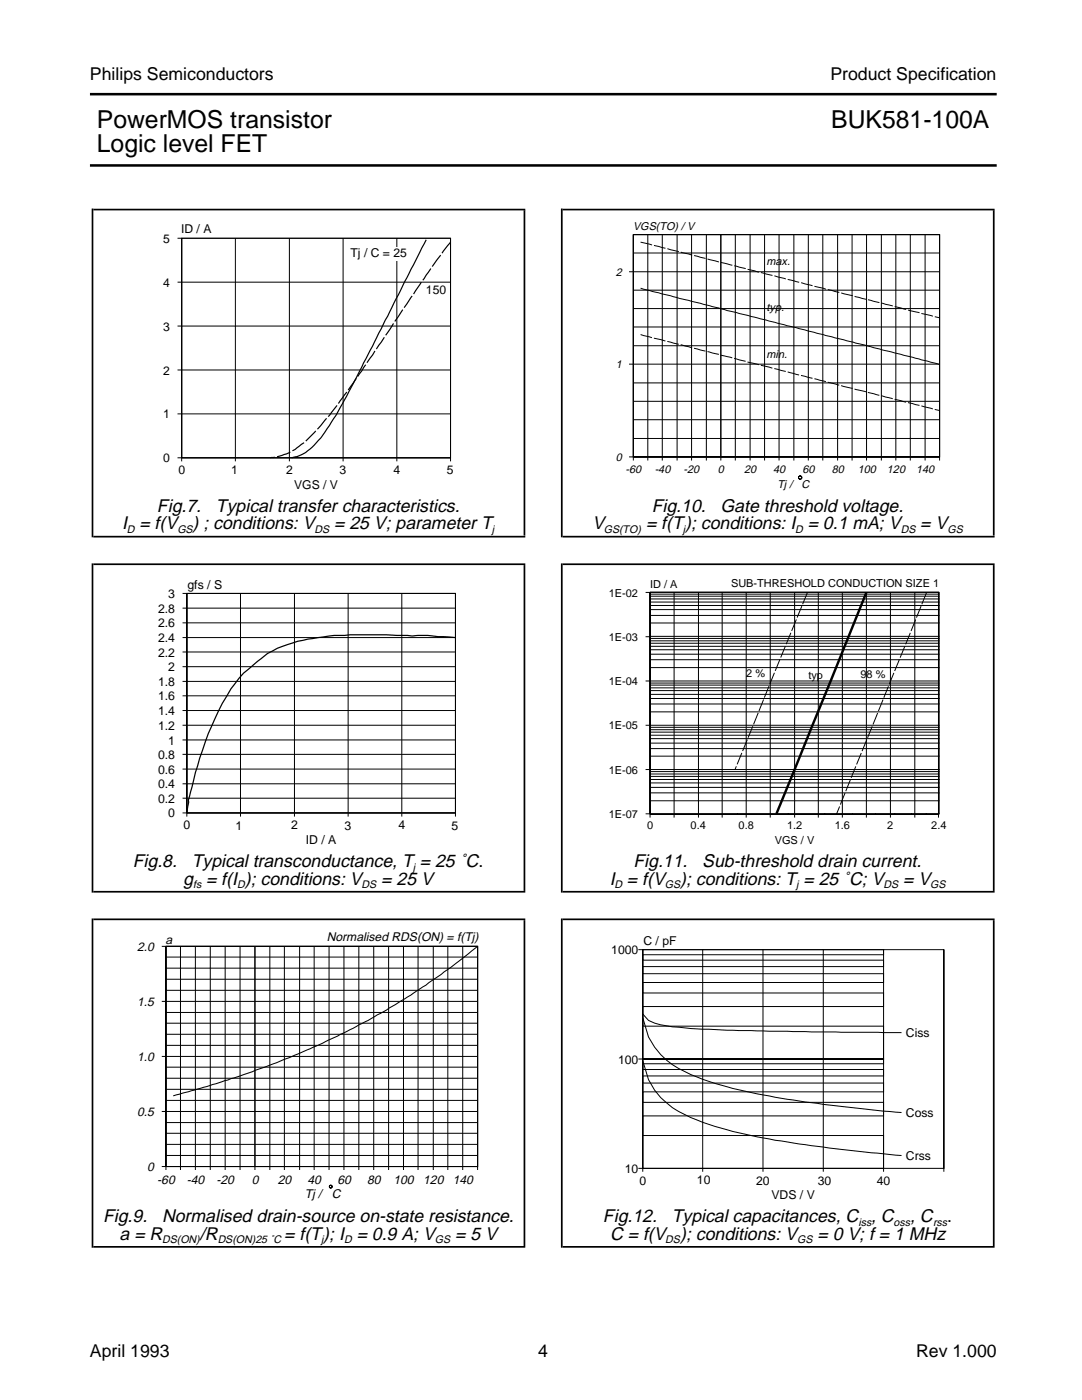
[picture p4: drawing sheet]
<svg xmlns="http://www.w3.org/2000/svg" width="216mm" height="279mm" viewBox="0 0 216 279" stroke-linecap="round" stroke-linejoin="round" font-family="sans-serif">
<path d="M35.4 47.5h54.5v44.6M35.4 56.3h54.5M36.3 47.5h53.6v43.9h-53.6zM36.3 47.5v44.6M47 47.5v44.6M57.7 47.5v44.6M68.5 47.5v44.6M79.2 47.5v44.6M35.4 65.1h54.5M35.4 73.8h54.5M35.4 82.6h54.5M35.4 91.4h54.5" fill="none" stroke="#000" stroke-width=".2"/>
<path d="M85 47.8l-10.3 20.4a209.5 209.5 0 0 1-9 16.7 15.3 15.3 0 0 1-5.6 5.9l-1.9 .6" fill="none" stroke="#000" stroke-width=".24"/>
<path d="M89.9 48.3l-.1 .2a331.8 331.8 0 0 0-13.8 19.8l-4.7 7a94.6 94.6 0 0 1-8.6 11l-2.1 2.1a11.2 11.2 0 0 1-6.6 3" fill="none" stroke="#000" stroke-width=".24" stroke-dasharray="2.8 .5" stroke-linecap="butt"/>
<g fill="#fff">
<path d="M73.9 44.3h16.2v2.8h-16.2z" fill-rule="evenodd"/>
<path d="M69.7 49.3h12v2.8h-12z" fill-rule="evenodd"/>
</g>
<g fill="none" stroke="#000" stroke-width=".2">
<path d="M125.5 54.2h62M126.4 46.8h61.1v44.4h-61.1zM126.4 46.8v45.1M126.4 46.8h61.1v45.1M126.4 50.5h61.1M126.4 57.9h61.1M127.8 57.5l59.7 15.2M129.3 46.8v45.1M132.2 46.8v45.1M135.1 46.8v45.1M138 46.8v45.1M140.9 46.8v45.1"/>
<path d="M143.8 46.8v45.1M146.7 46.8v45.1M149.7 46.8v45.1M152.6 46.8v45.1M155.5 46.8v45.1M158.4 46.8v45.1M161.3 46.8v45.1M164.2 46.8v45.1M167.1 46.8v45.1M170 46.8v45.1M172.9 46.8v45.1M175.9 46.8v45.1"/>
<path d="M178.8 46.8v45.1M181.6 46.8v45.1M184.6 46.8v45.1M125.5 72.7h62M126.4 61.6h61.1M126.4 65.3h61.1M126.4 69h61.1M126.4 76.4h61.1M125.5 91.2h62M126.4 80.1h61.1M126.4 83.8h61.1M126.4 87.5h61.1"/>
<path d="M36.4 118.4h54.5v44.6M37.3 118.4h53.6v43.8h-53.6zM37.3 118.4v44.6M48 118.4v44.6M58.8 118.4v44.6M69.5 118.4v44.6M80.2 118.4v44.6M36.4 121.4h54.5M36.4 124.3h54.5M36.4 127.2h54.5M36.4 130.1h54.5M36.4 133.1h54.5"/>
<path d="M36.4 136h54.5M36.4 138.9h54.5M36.4 141.8h54.5M36.4 144.7h54.5M36.4 147.7h54.5M36.4 150.6h54.5M36.4 153.5h54.5M36.4 156.4h54.5M36.4 159.3h54.5M36.4 162.2h54.5M37.3 162.2h.1"/>
<circle cx="159.7" cy="95.3" r=".33"/>
</g>
<path d="M127.8 48.3l59.7 15.1M127.8 66.8l59.7 15.1" fill="none" stroke="#000" stroke-width=".2" stroke-dasharray="2.4 .4" stroke-linecap="butt"/>
<path d="M90.9 127.2l-3.5-.1a16.1 16.1 0 0 0-5.1-.2l-5.2-.2h-7.3a46.3 46.3 0 0 0-12.4 1.9 19.1 19.1 0 0 0-7.9 5 17.3 17.3 0 0 0-4.3 5.4 67.4 67.4 0 0 0-7.2 19.1l-.4 1.6v.4l-.3 2.1" fill="none" stroke="#000" stroke-width=".24"/>
<path d="M74.9 115.1h15.8v2.5h-15.8z" fill-rule="evenodd" fill="#fff"/>
<g fill="none" stroke="#000" stroke-width=".2">
<path d="M128.8 118.2h.9M129.7 118.2h57.6v44.2h-57.6zM129.7 119.5h57.7M129.7 119h57.7M129.7 118.6h57.7M134.5 118.2v45M139.4 118.2v45M144.1 118.2v45M148.9 118.2v45M153.7 118.2v45M158.6 118.2v45M163.3 118.2v45"/>
<path d="M168.1 118.2v45M172.9 118.2v45M177.7 118.2v45M182.5 118.2v45M187.3 118.2v45M128.8 127.1h.9M128.8 135.9h58.6M129.7 139.4h57.7M129.7 138.6h57.7M129.7 137.8h57.7M129.7 137.3h57.7M129.7 136.7h57.7"/>
<path d="M129.7 136.3h57.7M129.7 133.2h57.7M129.7 131.7h57.7M129.7 130.6h57.7M129.7 129.7h57.7M129.7 129h57.7M129.7 128.4h57.7M129.7 127.9h57.7M129.7 127.4h57.7M129.7 127h57.7M129.7 124.3h57.7M129.7 122.8h57.7"/>
<path d="M129.7 121.7h57.7M129.7 120.8h57.7M129.7 120.2h57.7M128.8 144.7h58.6M128.8 153.6h58.6M129.7 159.8h57.7M129.7 158.2h57.7M129.7 157.1h57.7M129.7 156.2h57.7M129.7 155.6h57.7M129.7 154.9h57.7M129.7 154.5h57.7"/>
<path d="M129.7 154h57.7M129.7 150.9h57.7M129.7 149.4h57.7M129.7 148.3h57.7M129.7 147.4h57.7M129.7 146.7h57.7M129.7 146.1h57.7M129.7 145.6h57.7M129.7 145.2h57.7M129.7 142.1h57.7M129.7 140.5h57.7M128.8 162.4h.9"/>
<path d="M129.7 162.5h.1M129.7 162.5h57.7v-44.3h-57.7v45M147 162.5h.1M157.2 162.5h.1M164.4 162.5h.1M170 162.5h.1M174.6 162.5h.1M178.4 162.5h.1M181.8 162.5h.1M184.7 162.5h.1M32.3 188.9h63v44.6M32.3 199.8h63"/>
<path d="M33.1 188.9h62.2v43.9h-62.2zM33.1 188.9v44.6M33.1 191h62.2M33.1 193.2h62.2M33.1 195.4h62.2M33.1 197.6h62.2M36 188.9v44.6M39 188.9v44.6M42 188.9v44.6M44.9 188.9v44.6M47.9 188.9v44.6M50.9 188.9v44.6"/>
<path d="M53.8 188.9v44.6M56.7 188.9v44.6M59.8 188.9v44.6M62.7 188.9v44.6M65.7 188.9v44.6M68.6 188.9v44.6M71.6 188.9v44.6M74.6 188.9v44.6M77.5 188.9v44.6M80.5 188.9v44.6M83.4 188.9v44.6M86.5 188.9v44.6"/>
<path d="M89.4 188.9v44.6M92.3 188.9v44.6M127.4 189.5h.9M128.3 189.5h60v43.7h-60zM128.3 189.5h48v1h-48v1.1h48v1.3h-48v1.4h48v1.8h-48v2.1h48v2.7h-48v3.9h48v6.5h-48h48v1h-48v1.1h48v1.3h-48v1.4h48v1.8h-48v2.1h48v2.7h-48v3.9h48v6.6h-48.9M128.3 189.5v44.3M140.2 189.5v44.3M152.2 189.5v44.3M164.3 189.5v44.3M176.3 189.5v44.3M188.3 189.5v44.3M32.3 210.8h63"/>
<path d="M33.1 202.1h62.2M33.1 204.2h62.2M33.1 206.4h62.2M33.1 208.6h62.2M33.1 213h62.2M33.1 215.2h62.2M33.1 217.4h62.2M33.1 219.6h62.2M127.4 211.3h.9M128.3 202.4l1.1 1.2a14.4 14.4 0 0 0 6 1.4l4.8 .4 7.2 .3 32.5 .4M128.3 203.1a14.6 14.6 0 0 0 9.6 11.4 73.6 73.6 0 0 0 15.6 4.2 266 266 0 0 0 25.2 3.3h1.2M128.3 211.7a14.6 14.6 0 0 0 9.6 11.3 73.6 73.6 0 0 0 15.6 4.3 298.3 298.3 0 0 0 26.4 3.3"/>
<path d="M32.3 221.8h63M32.3 232.8h63M33.1 224h62.2M33.1 226.2h62.2M33.1 228.4h62.2M33.1 230.6h62.2"/>
<circle cx="66" cy="236.8" r=".28"/>
</g>
<path d="M172.9 118.2l-18 44.2" fill="none" stroke="#000" stroke-width=".48"/>
<path d="M161.1 118.3l-14.5 35.3M184.9 118.3l-18 44.2" fill="none" stroke="#000" stroke-width=".2" stroke-dasharray="2.5 .4" stroke-linecap="butt"/>
<path d="M95.3 188.9a161.1 161.1 0 0 1-15.8 11.2 160 160 0 0 1-43.1 18.1l-1.8 .5" fill="none" stroke="#000" stroke-width=".21"/>
<path d="M172.3 185.9h16v3h-16z" fill-rule="evenodd" fill="#fff"/>
<path d="M18.6 41.8h86.2M112.3 41.8h86.2M18.6 112.6h86.2M18.6 107.1h86.2M112.3 112.6h86.2M112.3 107.1h86.2M18.6 178h86.2M112.3 178h86.2M18.6 183.5h86.2M112.3 183.5h86.2M18.6 248.8h86.2M112.3 248.8h86.2" fill="none" stroke="#000" stroke-width=".34"/>
<path d="M104.5 145.3h.3M198.1 145.3h.4M104.5 216.2h.3M198.1 216.2h.4" fill="none" stroke="#000" stroke-width="65" stroke-linecap="butt"/>
<path d="M18.3 145.3h.3M111.9 145.3h.4M18.3 216.2h.3M111.9 216.2h.4" fill="none" stroke="#000" stroke-width="65.7" stroke-linecap="butt"/>
<path d="M104.5 74.4h.3M198.1 74.4h.4" fill="none" stroke="#000" stroke-width="64.9" stroke-linecap="butt"/>
<path d="M18.3 74.4h.3M111.9 74.4h.4" fill="none" stroke="#000" stroke-width="65.6" stroke-linecap="butt"/>
<path d="M17.9 18.8h181M17.9 33h181" fill="none" stroke="#000" stroke-width=".51"/>
<g font-size="4.9">
<text x="19.3" y="25.5">PowerMOS transistor</text>
<text x="165.9" y="25.5">BUK581-100A</text>
<text x="19.3" y="30.4">Logic level FET</text>
</g>
<g font-size="3.6">
<text x="24.4" y="105.7">I = f(V</text>
<text x="31.3" y="102.2">Fig.7.</text>
<text x="38.4" y="105.7">) ; conditions: V</text>
<text x="43.1" y="102.2">Typical transfer characteristics.</text>
<text x="66.7" y="105.7">= 25 V; parameter T</text>
<text x="118.2" y="105.7">V</text>
<text x="128.9" y="105.7">= f(T); conditions: I = 0.1 mA; V</text>
<text x="130.1" y="102.2">Fig.10.</text>
<text x="143.8" y="102.2">Gate threshold voltage.</text>
<text x="183.6" y="105.7">= V</text>
<text x="26.5" y="173.1">Fig.8.</text>
<text x="38.3" y="173.1">Typical transconductance, T = 25 ˚C.</text>
<text x="126.4" y="173.1">Fig.11.</text>
<text x="140.1" y="173.1">Sub-threshold drain current.</text>
<text x="36.6" y="176.5">g</text>
<text x="41.1" y="176.5">= f(I ); conditions: V</text>
<text x="76.1" y="176.5">= 25 V</text>
<text x="121.7" y="176.5">I = f(V</text>
<text x="135.7" y="176.5">); conditions: T = 25 ˚C; V</text>
<text x="180.2" y="176.5">= V</text>
<text x="20.6" y="243.8">Fig.9.</text>
<text x="32.3" y="243.8">Normalised drain-source on-state resistance.</text>
<text x="120.3" y="243.8">Fig.12.</text>
<text x="134" y="243.8">Typical capacitances, C</text>
<text x="173.8" y="243.8">, C</text>
<text x="181.6" y="243.8">, C</text>
<text x="23.9" y="247.4">a = R</text>
<text x="39.9" y="247.4">/R</text>
<text x="56.7" y="247.4">= f(T); I</text>
<text x="71.2" y="247.4">= 0.9 A; V</text>
<text x="90.8" y="247.4">= 5 V</text>
<text x="121.8" y="247.4">C = f(V</text>
<text x="135.7" y="247.4">); conditions: V</text>
<text x="163.1" y="247.4">= 0 V; f = 1 MHz</text>
</g>
<g font-size="3.5">
<text x="17.9" y="16">Philips Semiconductors</text>
<text x="165.7" y="16">Product Specification</text>
<text x="189" y="243.8">.</text>
<text x="17.9" y="270.8">April 1993</text>
<text x="107.4" y="270.8">4</text>
<text x="182.8" y="270.8">Rev 1.000</text>
</g>
<g font-size="2.5">
<text x="27.4" y="189.8">2.0</text>
<text x="33" y="188.4">a</text>
<text x="65.2" y="187.7">Normalised RDS(ON) = f(Tj)</text>
<text x="27.4" y="200.7">1.5</text>
<text x="27.4" y="211.7">1.0</text>
<text x="27.4" y="222.7">0.5</text>
<text x="29.4" y="233.7">0</text>
<text x="31.4" y="236.2">-60</text>
<text x="37.3" y="236.2">-40</text>
<text x="43.2" y="236.2">-20</text>
<text x="50.2" y="236.2">0</text>
<text x="55.4" y="236.2">20</text>
<text x="60.8" y="239.1">Tj /</text>
<text x="61.4" y="236.2">40</text>
<text x="66.2" y="239.1">C</text>
<text x="67.3" y="236.2">60</text>
<text x="73.3" y="236.2">80</text>
<text x="78.5" y="236.2">100</text>
<text x="84.5" y="236.2">120</text>
<text x="90.3" y="236.2">140</text>
</g>
<g font-size="2.4">
<text x="36.1" y="46.5">ID / A</text>
<text x="32.6" y="48.5">5</text>
<text x="69.9" y="51.3">Tj / C = 25</text>
<text x="32.6" y="57.2">4</text>
<text x="85" y="58.6">150</text>
<text x="32.6" y="66">3</text>
<text x="32.6" y="74.7">2</text>
<text x="32.6" y="83.5">1</text>
<text x="32.6" y="92.3">0</text>
<text x="35.6" y="94.6">0</text>
<text x="46.1" y="94.7">1</text>
<text x="57.1" y="94.6">2</text>
<text x="67.8" y="94.7">3</text>
<text x="78.5" y="94.6">4</text>
<text x="89.2" y="94.7">5</text>
<text x="58.7" y="97.5">VGS / V</text>
<text x="33.6" y="119.3">3</text>
<text x="37.4" y="117.6">gfs / S</text>
<text x="31.5" y="122.3">2.8</text>
<text x="31.5" y="125.2">2.6</text>
<text x="31.5" y="128.2">2.4</text>
<text x="31.5" y="131">2.2</text>
<text x="31.5" y="136.9">1.8</text>
<text x="33.6" y="134">2</text>
<text x="31.5" y="139.8">1.6</text>
<text x="31.5" y="142.7">1.4</text>
<text x="31.5" y="145.6">1.2</text>
<text x="33.6" y="148.6">1</text>
<text x="31.5" y="151.5">0.8</text>
<text x="31.5" y="154.4">0.6</text>
<text x="31.5" y="157.3">0.4</text>
<text x="31.5" y="160.2">0.2</text>
<text x="33.6" y="163.1">0</text>
<text x="36.6" y="165.5">0</text>
<text x="47" y="165.6">1</text>
<text x="58.1" y="165.5">2</text>
<text x="68.7" y="165.6">3</text>
<text x="79.5" y="165.5">4</text>
<text x="90.1" y="165.6">5</text>
<text x="61" y="168.4">ID / A</text>
<text x="122" y="190.4">1000</text>
<text x="128.4" y="188.6">C / pF</text>
<text x="180.8" y="207">Ciss</text>
<text x="123.3" y="212.3">100</text>
<text x="180.8" y="222.9">Coss</text>
<text x="180.8" y="231.5">Crss</text>
<text x="124.7" y="234.1">10</text>
<text x="127.6" y="236.4">0</text>
<text x="139.1" y="236.3">10</text>
<text x="150.9" y="236.4">20</text>
<text x="153.9" y="239.2">VDS / V</text>
<text x="163.2" y="236.4">30</text>
<text x="175" y="236.4">40</text>
</g>
<g font-size="2.2">
<text x="126.3" y="45.9">VGS(TO) / V</text>
<text x="153" y="52.9">max.</text>
<text x="122.9" y="55">2</text>
<text x="153" y="62.1">typ.</text>
<text x="153" y="71.4">min.</text>
<text x="122.9" y="73.5">1</text>
<text x="122.9" y="92">0</text>
<text x="124.8" y="94.4">-60</text>
<text x="130.6" y="94.4">-40</text>
<text x="136.4" y="94.4">-20</text>
<text x="143.2" y="94.4">0</text>
<text x="148.5" y="94.4">20</text>
<text x="154.3" y="94.4">40</text>
<text x="160.1" y="94.4">60</text>
<text x="166" y="94.4">80</text>
<text x="171.1" y="94.4">100</text>
<text x="177" y="94.4">120</text>
<text x="182.8" y="94.4">140</text>
<text x="155.1" y="97.4">Tj /</text>
<text x="159.9" y="97.4">C</text>
<text x="25.3" y="106.4">D</text>
<text x="35.4" y="106.4">GS</text>
<text x="62.7" y="106.4">DS</text>
<text x="98.1" y="106.4">j</text>
<text x="120.5" y="106.4">GS(TO)</text>
<text x="136.2" y="106.4">j</text>
<text x="158.7" y="106.4">D</text>
<text x="179.7" y="106.4">DS</text>
<text x="189.1" y="106.4">GS</text>
<text x="121.5" y="119">1E-02</text>
<text x="129.7" y="117.3">ID / A</text>
<text x="145.9" y="117.1">SUB-THRESHOLD CONDUCTION SIZE 1</text>
<text x="121.5" y="127.9">1E-03</text>
<text x="121.5" y="136.7">1E-04</text>
<text x="148.9" y="135.2">2 %</text>
<text x="161.3" y="135.4">typ</text>
<text x="171.7" y="135.3">98 %</text>
<text x="121.5" y="145.6">1E-05</text>
<text x="121.5" y="154.4">1E-06</text>
<text x="121.5" y="163.2">1E-07</text>
<text x="129.2" y="165.5">0</text>
<text x="137.8" y="165.5">0.4</text>
<text x="147.4" y="165.5">0.8</text>
<text x="157" y="165.5">1.2</text>
<text x="166.6" y="165.5">1.6</text>
<text x="177.1" y="165.5">2</text>
<text x="185.8" y="165.5">2.4</text>
<text x="82.4" y="173.7">j</text>
<text x="154.6" y="168.4">VGS / V</text>
<text x="38.5" y="177.3">fs</text>
<text x="47.3" y="177.3">D</text>
<text x="72.1" y="177.3">DS</text>
<text x="122.6" y="177.3">D</text>
<text x="132.7" y="177.3">GS</text>
<text x="158.8" y="177.3">j</text>
<text x="176.3" y="177.3">DS</text>
<text x="185.6" y="177.3">GS</text>
<text x="171.3" y="244.6">iss</text>
<text x="178.3" y="244.6">oss</text>
<text x="186.2" y="244.6">rss</text>
<text x="32.3" y="248.1">DS(ON)</text>
<text x="43.4" y="248.1">DS(ON)25 ˚C</text>
<text x="64.1" y="248.1">j</text>
<text x="68.7" y="248.1">D</text>
<text x="86.8" y="248.1">GS</text>
<text x="132.8" y="248.1">DS</text>
<text x="159.1" y="248.1">GS</text>
</g>
</svg>
